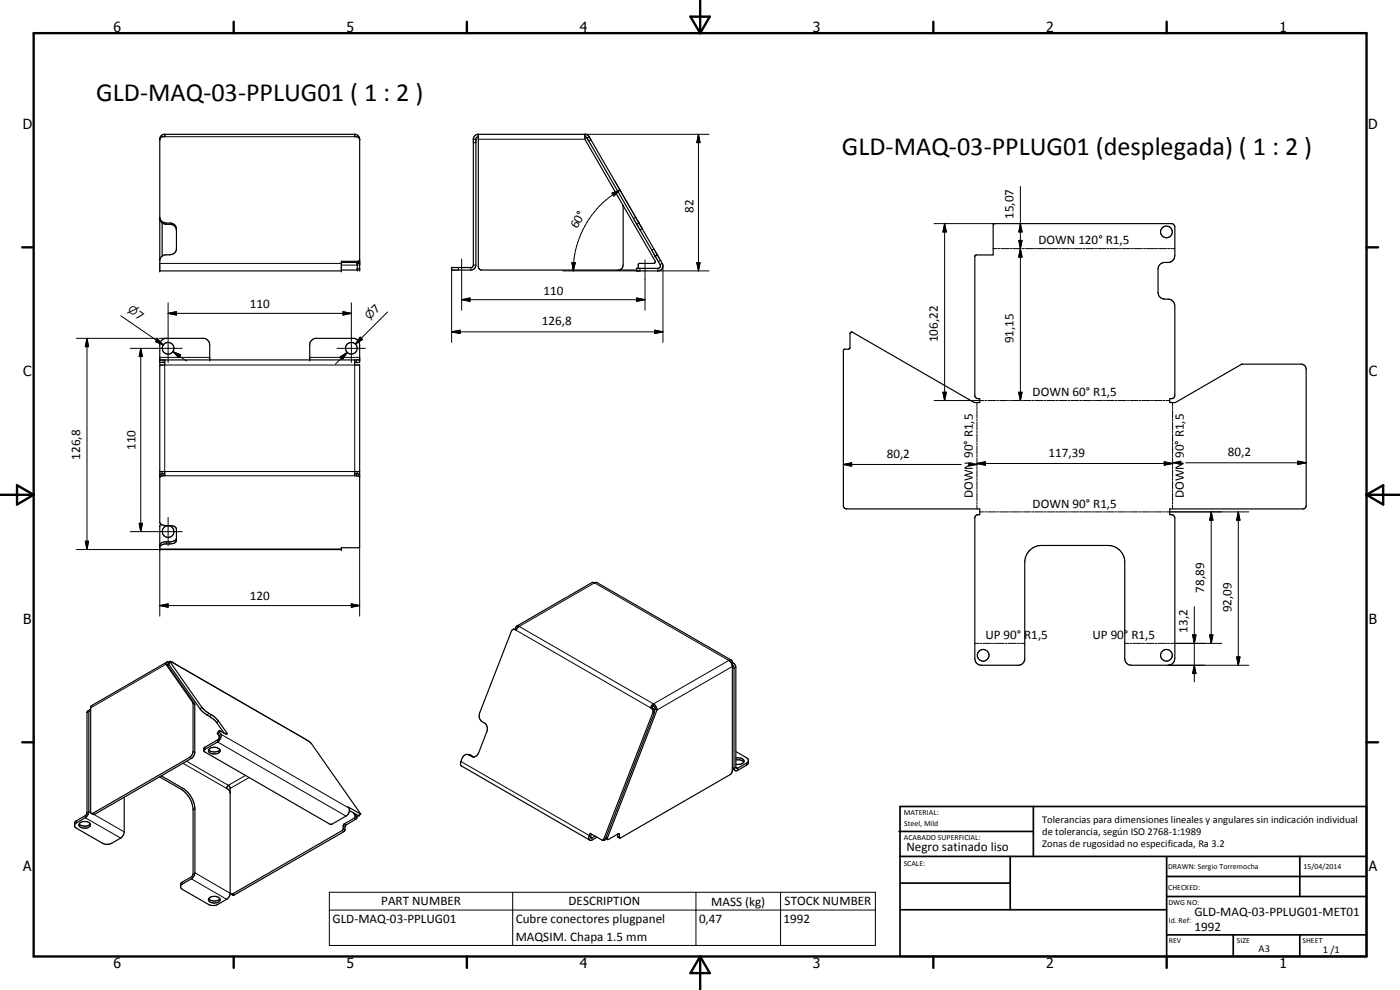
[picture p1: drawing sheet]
<svg xmlns="http://www.w3.org/2000/svg" width="420mm" height="297mm" viewBox="0 0 420 297" stroke-linecap="round" stroke-linejoin="round" font-family="sans-serif">
<g fill="none" stroke="#000" stroke-width=".35">
<path d="M49.4 40.3v.7a1.22 1.22 0 0 0-1.4 .7M106.5 40.3v.7a1.07 1.07 0 0 1 1.4 .9M142.1 41.8h.7M143.5 41l-.7 .6v38.2l-.2 .6-1 .6h-6.1v-.7h6l.6-.8v-38l.6-.9 .6-.3h32.5l1 .7M143.5 40.3v39.8l.4 .7 .4 .2h46.7M175.5 41l.7 .5 22 38.1-.1 .5-.5 .4h-6.6v.8h6.8a1.52 1.52 0 0 0 .9-2.3l-1.4-2.5M175.5 40.3v1.5l21.2 36.6-.2 .5-.3 .1h-4.4l-.3 .4v1.1M176.2 41.4h.1M176.8 41.1l15 25.8M176.8 41v.1M176.8 41l-.6 .4M48 65.8a2.04 2.04 0 0 0 1.9 1.5 2.45 2.45 0 0 1 2.9 1.1l.1 .6"/>
<path d="M48 65.4a2.04 2.04 0 0 0 1.9 1.5 2.88 2.88 0 0 1 2.3 .4l.6 .8 .1 .5v6.1a1.94 1.94 0 0 1-1.9 1.8 2.88 2.88 0 0 0-2.3 .3M48.7 76.8l-.7 1.1M48.7 66.9v9.9M107.2 78.7v2.3M107.2 79h.7M107.9 78.3l-.3 .4h-5.2M107.9 78l-.5 .4h-5v2.9h-54.4v-39.8l.6-.9 .5-.3 57.9 .1a1.49 1.49 0 0 1 .9 1.4v39.2h-5.5M186.9 61.5l.1 18-.2 .9-1 .6M191.1 67.3h.1M191.8 66.9h.1M191.8 66.9l-.7 .4M191.8 66.9l5.5 9.6"/>
<path d="M197.3 76.5l-.7 .3M255.2 99.8l.7-.1 36.5 21.1h1.6v-1.2l-1.1-.2-.3-.5v-42.1l.3-.3h5.2v-8.9l.2-.4 53.5-.1 .4 .2 .4 .8v8.7l-.1 .6-.7 .9a3.1 3.1 0 0 1-2.6 .5 1.98 1.98 0 0 0-1.7 2v7a2.23 2.23 0 0 0 3.1 1.9 2.07 2.07 0 0 1 2 2v26.9l-.4 .8-1.1 .2v1.2h1.7l20-11.5h18l.8 .4 .4 1v41.2l-.4 .6-.4 .2h-40.1v1.7l1.1 .2 .4 .8v42.2a2.09 2.09 0 0 1-2 2h-11.1a2 2 0 0 1-1.9-2v-28.9a5 5 0 0 0-5-5h-20a5 5 0 0 0-5.1 5v29.3a1.98 1.98 0 0 1-1.9 1.6h-11.1a2 2 0 0 1-1.9-2v-42.4l.5-.7 .9-.1v-1.7h-40.1l-.7-.6-.1-46.8 .3-.5 1.4-.1 .3-.3zM48 108h59.9M49.4 108v1.5h-1.4v47.4l.9 .7 3 .2 .9 .6 .1 3.8a1.52 1.52 0 0 1-1.6 1 4.1 4.1 0 0 0-2.9 .4l-.4 .4M62.9 108v-4.5a2.07 2.07 0 0 0-1.6-2h-11.7l-.7 .3-.7 .7-.2 .7v5.6h1.4M93 108v-4.5a2.07 2.07 0 0 1 1.6-2h11.7a2.07 2.07 0 0 1 1.6 2v5.3h-1.4M106.5 108v1.5h1.4v54.7l-5.5 .1v.6h-54.4v-7.1l.3-.5M48 141.5h1.4v1.2l-.9 .1-.5 .3M48.7 141.5v.6M48.7 142.1h.7M48.7 142.1l-.7 .4M106.5 142.1l.9 .1 .5 .4"/>
<path d="M107.2 141.5v.6M107.9 141.5h-1.4v1.2a1.26 1.26 0 0 1 1.4 .6M52.9 161.5a1.65 1.65 0 0 1-1.6 1.1h-2l-.9 .3-.4 .5M49.8 199.3l.5 .3M50.1 198.6l-22.8 13.4-.1 31.8 .3 .3 29.3-16.8 1.1-1.3v-14.9l-8.1-11.8M50.3 199.6l8.2 11.7v14.7l-.2 .6-.9 1-29 16.7-.4 .1-.6-.3M50.6 199.3l9.6 13.7 4.1 3 3 4M50.6 199.3l-.3 .3M50.8 198.7l-.7-.1-.3 .7M51 198.5l-.5 .6 .1 .2M51 198.4l9.7 14 4.5 3.5 2.9 4.3M51 198.4l.8 .4-.4-.3"/>
<path d="M51.6 198.6l41.5 24.2 15.1 21.4M154.3 188.8l.7 .1M154.8 188.6l-.2 .2M154.8 188.6l.3 .1M155.1 187.9l.7 .1-.5 .4-.4 .7a.78 .78 0 0 0-.8-.3 .78 .78 0 0 0-.6 .6l-9.5 24.5a2.45 2.45 0 0 0 1.6 3.2 2.3 2.3 0 0 1 .5 2.5l-2.5 6.3a1.64 1.64 0 0 1-2.8 .6l-.5-.1M155.1 187.9l-.3 .7M155.1 187.9l22.6-13.1h1.3l40.5 23.3M219.5 198.9l.3 1.1v31.2l-.3 .8-33.5 19.5M219.5 198.1l-.8 .1 .8 .7M219.5 198.1l.3 .7M219.7 199.3l.6 1v30.2l.3 .7M219.8 198.8a1.79 1.79 0 0 1 1 1.4l.1 30.3h.5l2.6-1.5 .6-.7"/>
<path d="M219.8 198.8l-.3 .1M26.9 213l-.7 .4-.1 .4v30.2l-.4 .6-3.1 1.9a1.53 1.53 0 0 0 0 1.7l8.1 4.8a3.1 3.1 0 0 0 2.9 0l2.8-1.7 .5-.6 .3-.8 .1-10.7M27.2 213h-.3l-.2 .5v30l-.3 1-.6 .7-3.1 1.8-.3 .6M65.7 219.3v.2a1.91 1.91 0 0 1-.4 3.1l-4 2.3v.7l37.7 21.7h.6l4.2-2.4a1.83 1.83 0 0 0 .7-2.8l3.7 2.1M65.7 219.3l-.5 .7a1.53 1.53 0 0 1 .5 1.6l-4.3 2.7-.2 .9M65.7 219.3l1.6 .7M67.3 220l.8 .2M195.2 212.3l.6 .5 .2 .9-14.9 38.2-.3 .2M195.2 212.3l.5 .1M195.7 212.4l.6 .5 .1 .4M196.1 211.8l.5 .9M196.1 211.2l.8 .8 .3 1"/>
<path d="M196.1 211.2v.6M196.1 211.8l-.4 .6M196.1 211.2l-.9 1.1M196.4 213.3v.6l-14.8 37.9-.2 .3h-.6M196.6 212.7l-.2 .6M196.6 212.7l.6 .3M197.2 213l-15 38.8 .4 .1 3-1.8 .3 .3 .1 1.1M47.9 233.1l6.5 3.8a8.3 8.3 0 0 1 3.5 5.7v19.7l-.3 .7-3.2 1.9-.2 .4 .1 1.1 .5 .5 7.8 4.5 1.2 .3 1.3-.2 3.1-1.8 .6-.6 .3-1.1M48.4 232.8l6.5 3.8a7.9 7.9 0 0 1 3.6 6.1v19.2a2.43 2.43 0 0 1-1.1 1.8l-2.6 1.5-.6 .7M62.6 224.9a2.3 2.3 0 0 0 3.4 0M62.8 224.7a2.06 2.06 0 0 1 3.3 .7 2.17 2.17 0 0 1-3.5-.1zM68.1 220.2h.1"/>
<path d="M69.1 237.8l-.3-.6-.8-.6 .5-1 .6 .8v31.6M140.3 226.4l.8 .1 1.2 .6M140.3 226.4a2.24 2.24 0 0 0-2.1 2.3v.7l.3 .4 38.5 22.3M219.8 230.7l.8 .5M220.8 225.5l3.2 1.8a1.36 1.36 0 0 1 0 2.3l-2.6 1.5-.8 .1M220.8 228a2.22 2.22 0 0 1 2.4 .7M220.8 227.5a1.66 1.66 0 0 1 2.5 1.1l-.9 .7h-1.6M23.8 247.1a2.16 2.16 0 0 1 3.4 .3 2.1 2.1 0 0 1-3.3 .7l-.2-.6zM23.8 247.2a2.25 2.25 0 0 0 3.3 0M104.9 243.2l2.8 1.6 .5-.6M105.9 243.8l.7 1-.1 .5-3.3 2-.4 1.9-33 19h-.6l-.1-.2M106.5 244.1l.6 .9v.4l-3.4 2.3-.2 1.3-.3 .6-32.9 18.9-.4 .1-.6-.3"/>
<path d="M177.5 250.2l-.3 .7 .2 .5 1.2-.5M179.1 251.2l-1.7 .9a.85 .85 0 0 1-.7-.5 .85 .85 0 0 1 .2-.9l.2-.7 3.7 2.1M181.8 251.6h.1M181.8 251.6l.5 .3M185.3 250.3l.1 .8 .6 .4M62.6 269.6a2.25 2.25 0 0 0 3.4 0M62.8 269.5a2.06 2.06 0 0 1 3.3 .6 2.17 2.17 0 0 1-3.5-.1zM69.1 267.8v.2"/>
<circle cx="350" cy="69.6" r="1.76"/>
<circle cx="50.5" cy="104.5" r="1.75"/>
<circle cx="105.4" cy="104.5" r="1.75"/>
<circle cx="50.5" cy="159.5" r="1.75"/>
<circle cx="295" cy="196.6" r="1.76"/>
<circle cx="350" cy="196.6" r="1.76"/>
</g>
<g fill="none" stroke="#000" stroke-width=".3">
<path d="M49.4 41h57.1M142.1 42.8h.7M143.5 41.8h32M175.5 40.3h37.3M177.3 41.9l-.6 .4M183.7 58l2.3-1-1.8 1.8zM184.5 54.3l8.2 14.3-.6 .4M186 57a28.1 28.1 0 0 0-14 24.3M209.6 40.3l.5 2.5h-1zM209.6 40.3v41M306.2 55.9v64.3M48 79h54.4"/>
<path d="M49.9 66.9v.4M51 66.9v.4M102.4 79.5h5.5M107.4 78.4v.3M138.5 77.8v15.3M142.1 79.5h.7M171.7 78.8h1l-.7 2.5zM190.8 65.2l-.7 .3M193.6 78v15.1M196.2 74.7l-.6 .4M198.3 78.1l-.7 .4M198.7 79l-.6 .4"/>
<path d="M199 79.8v22.9M209.1 78.8h1l-.5 2.5zM280.3 67.1h18.3M283.5 67.1l.5 2.5h-1zM283.5 67.1v53.1M298.1 74.6h1.2M299.5 74.6h.7M300.5 74.6h2.4M303.2 74.6h.6M304.1 74.6h2.4M305.8 72.1h.9l-.5 2.5zM306.2 67.1l.5 2.5h-.9z"/>
<path d="M306.2 74.6l.5 2.5h-1zM306.9 74.6h.5M307.8 74.6h2.4M310.5 74.6h.6M311.4 74.6h2.4M314.1 74.6h.6M315 74.6h2.4M317.7 74.6h.6M318.6 74.6h2.5M321.4 74.6h.6M322.3 74.6h2.4M325 74.6h.6"/>
<path d="M325.9 74.6h2.4M328.6 74.6h.7M329.6 74.6h2.4M332.3 74.6h.6M333.2 74.6h2.4M335.9 74.6h.6M336.8 74.6h2.4M339.5 74.6h.6M340.4 74.6h2.4M343.2 74.6h.6M344.1 74.6h2.4M346.8 74.6h.6"/>
<path d="M347.7 74.6h2.4M350.4 74.6h.7M351.4 74.6h1.2M36.3 94.7l12.7 8.8M50.4 94l2.5-.5v1zM50.4 90.8v18M50.4 94h55M102.9 93.5l2.5 .5-2.5 .5zM105.4 90.8v18M107.2 80.5h.7M116.3 93.6l-9.6 9.7M135.5 99.6l2.6-.5v1z"/>
<path d="M135.5 99.6h63.5M135.5 81v21.7M137.6 80.3v.7M138.5 89.9l2.5-.5v1zM138.5 89.9h55.1M141.3 80.3v.7M191 89.4l2.6 .5-2.6 .5zM192.1 80.5v.8h-23.2M196.5 99.1l2.5 .5-2.5 .5zM197.4 80.5v.8h15.4M22.9 101.5h24.5M26.1 101.5l.5 2.5h-1z"/>
<path d="M26.1 101.5v63.4M39.1 104.5h15.6M42.2 104.5l.5 2.5h-.9zM42.2 104.5v55M46.9 102.1l2.1 1.4M47.2 101.7l1.8 1.8-2.4-1zM47.8 101.5h2.1M48 107.2h14.9M48.9 108v.8M49.4 109.5h57.1v32h-57.1zM51.9 105.5l2.3 1-.5 .8zM51.9 105.5l4.1 2.8"/>
<path d="M93 107.2h14.9M101.2 104.5h8.5M102.1 107.1l2.1-1.4-1.4 2.2zM104.2 105.7l-3.5 3.6M107 108v.8M108.1 101.1l.7 .8-2.1 1.4zM283 117.7h1l-.5 2.5zM305.7 117.7h1l-.5 2.5zM253.1 139.4l2.5-.5v1zM253.1 139.4h35.4M280.3 120.2h14.9M290.7 138.9l2.5 .5-2.5 .5z"/>
<path d="M292.4 139.4h.8M292.4 139.2l.8 .2M293.2 139.1l2.5-.5v1zM293.2 120.8v1.1M293.2 122.2v.6M293.2 123.1v2.4M293.2 125.8v.6M293.2 126.7v2.3M293.2 129.3v.6M293.2 130.2v2.4M293.2 132.9v.6M293.2 133.8v2.3"/>
<path d="M293.2 136.4v.6M293.2 137.3v2.4M293.2 140v.6M293.2 139.4l-.8 .1M293.2 139.1h58.7M295.6 120.2h.5M296.4 120.2h2.4M299.1 120.2h.6M300 120.2h2.4M302.7 120.2h.6M303.6 120.2h2.3M306.2 120.2h.6"/>
<path d="M307.1 120.2h2.4M309.8 120.2h.6M310.7 120.2h2.3M313.3 120.2h.6M314.2 120.2h2.4M316.9 120.2h.6M317.8 120.2h2.4M320.5 120.2h.6M321.4 120.2h2.4M324.1 120.2h.5M324.9 120.2h2.4M327.6 120.2h.6"/>
<path d="M328.5 120.2h2.4M331.2 120.2h.6M332.1 120.2h2.3M334.7 120.2h.6M335.6 120.2h2.4M338.3 120.2h.6M339.2 120.2h2.3M341.8 120.2h.7M342.7 120.2h2.4M345.4 120.2h.6M346.3 120.2h2.4M349 120.2h.6"/>
<path d="M349.4 138.6l2.5 .5-2.5 .5zM349.9 120.2h1.2M351.9 138.9l2.5-.6v1.1zM351.9 138.9h.1M351.9 120.8v1.1M351.9 122.2v.6M351.9 123.1v2.4M351.9 125.8v.6M351.9 126.7v2.3M351.9 129.3v.6M351.9 130.2v2.4M351.9 132.9v.6"/>
<path d="M351.9 133.8v2.3M351.9 136.4v.6M351.9 137.3v2.4M351.9 140v.6M355.8 138.9h36.2M389.5 138.3l2.5 .6-2.5 .5zM39.1 159.5h15.6M41.8 157h.9l-.5 2.5zM48.9 142.1v.6M49.4 142.7h57.1M50.4 155.2v8.5M107 142.1v.6"/>
<path d="M293.2 140.9v2.4M293.2 143.6v.5M293.2 144.4v2.4M293.2 147.1v.6M293.2 148v2.4M293.2 150.7v.6M293.2 151.6v1.1M294 153.6h1.2M295.6 153.6h.5M296.4 153.6h2.4M299.1 153.6h.6M300 153.6h2.4"/>
<path d="M302.7 153.6h.6M303.6 153.6h2.3M306.2 153.6h.6M307.1 153.6h2.4M309.8 153.6h.6M310.7 153.6h2.3M313.3 153.6h.6M314.2 153.6h2.4M316.9 153.6h.6M317.8 153.6h2.4M320.5 153.6h.6M321.4 153.6h2.4"/>
<path d="M324.1 153.6h.5M324.9 153.6h2.4M327.6 153.6h.6M328.5 153.6h2.4M331.2 153.6h.6M332.1 153.6h2.3M334.7 153.6h.6M335.6 153.6h2.4M338.3 153.6h.6M339.2 153.6h2.3M341.8 153.6h.7M342.7 153.6h2.4"/>
<path d="M345.4 153.6h.6M346.3 153.6h2.4M349 153.6h.6M349.9 153.6h24.9M351.9 140.9v2.4M351.9 143.6v.5M351.9 144.4v2.4M351.9 147.1v.6M351.9 148v2.4M351.9 150.7v.6M351.9 151.6v1.1M363.5 153.6l.5 2.5h-1z"/>
<path d="M363.5 153.6v39.4M371.6 153.6l.5 2.5h-1zM371.6 153.6v46M22.9 164.9h25.1M25.6 162.4h1l-.5 2.5zM48 163.4h.1M49.9 162.6v.6M51 162.6v.6M102.4 164.7h-54.4v20.2M107.9 164.1v20.8M48 181.7l2.4-.5v1zM48 181.7h59.9"/>
<path d="M49.8 199.3l-22.6 13.1M50.7 199.4l-.4 .2M51.1 198.7l-.5 .6M51.8 198.8l40.3 23.2M105.4 181.2l2.5 .5-2.5 .5zM154.5 188.9h.5M154.9 189.1l40.3 23.2M155.8 188l22.6-13.1 40.3 23.3-22.6 13zM219.8 200l-22.6 13M220.1 199l-.5 .3M292.6 193h1.2M294.1 193h.6"/>
<path d="M295.1 193h2.4M297.9 193h.6M298.8 193h2.5M301.6 193h.6M302.5 193h2.5M305.4 193h.6M306.3 193h1.2M337.6 193h1.2M339.1 193h.7M340.1 193h2.4M342.8 193h.7M343.8 193h2.5"/>
<path d="M346.6 193h.6M347.5 193h2.5M350.3 193h.7M350.6 199.6h24.2M351.3 193h15.4M357.9 190.5h1l-.5 2.5zM358.4 199.6l.5 2.5h-1zM358.4 182v22.6M363 190.5h1l-.5 2.5zM371.1 197.1h1l-.5 2.5zM26.7 213.5l-.6 .3M57.8 210.7l.6 .4"/>
<path d="M57.9 211.1l.6 .3M60.6 212.2l-.5 .6M62.7 214l-.5 .6M63.4 214.4l-.5 .6M65.5 216.3l-.4 .5M65.9 219.8l-.5 .5M68 219.8l-.3 .4M195.5 212.6h.5M195.9 213.9h.5M220.8 200.2l-.5 .3M54.9 229l13.1 7.6M54.9 236.6l-.5 .3"/>
<path d="M56 228.4l12.5 7.2 5.2-2.9M56.8 227.3l.6 .3M57.9 225.5l.6 .3M61.5 224.2v.6M65.3 222v.6l38.5 22.3M65.7 220.8l.5-.5 38.6 22.2M74.7 233.3l-5.6 3.3M138.3 228.5l38.6 22.2M140.8 226.5l.5 .1M141.5 226.9l.4 .1M219.8 230.2l.5 .3 .5-.3 .6 .3v.6M224 229v.6"/>
<path d="M22.9 246.3v.6M25.6 244.7v.7l10.6 6.1M26.1 243.8l.6-.3 .5 .3M27.9 244l.5 .3M28.2 244.4l9.1 5.2M58.5 242.7l-.6 .3M102.6 249.2l.6 .4M103 248.6l.5 .3M103 247.8l.5 .3M103.3 247.2l.6 .3M106.3 245.5l.5 .3M106.6 244.7l.5 .3"/>
<path d="M108 244.1l-.4 .6M177.2 251.1l.5 .3M181.2 251.8h.4M181.9 251.2l.4 .3M185.3 250.9l.6 .3M185.5 250.2l.4 .2M54.8 264.6v.6M57.4 263.7l10.6 6.1M58.5 261.9l10.6 6.1M69.8 268.2l.5 .3M98.8 267.7h163.9v16h-163.9zM98.8 273h163.9"/>
<path d="M153.9 267.7v16M208.9 267.7v16M234.3 267.7v16"/>
</g>
<g fill="#000">
<circle cx="48" cy="41.8" r=".18"/>
<circle cx="49.4" cy="40.3" r=".18"/>
<circle cx="106.5" cy="40.3" r=".18"/>
<circle cx="107.9" cy="41.8" r=".18"/>
<circle cx="143.5" cy="40.3" r=".18"/>
<circle cx="175.5" cy="40.3" r=".18"/>
<circle cx="107.2" cy="79" r=".18"/>
<circle cx="107.9" cy="79" r=".18"/>
<circle cx="196.6" cy="76.8" r=".18"/>
<circle cx="197.3" cy="76.5" r=".18"/>
<circle cx="48" cy="81.3" r=".18"/>
<circle cx="102.4" cy="81.3" r=".18"/>
<circle cx="107.2" cy="81" r=".18"/>
<circle cx="107.9" cy="81" r=".18"/>
<circle cx="191" cy="81" r=".18"/>
<circle cx="48" cy="109.5" r=".18"/>
<circle cx="48" cy="108" r=".18"/>
<circle cx="48" cy="108.8" r=".18"/>
<circle cx="62.9" cy="108" r=".18"/>
<circle cx="93" cy="108" r=".18"/>
<circle cx="107.9" cy="108" r=".18"/>
<circle cx="48" cy="141.5" r=".18"/>
<circle cx="48" cy="164.9" r=".18"/>
<circle cx="102.4" cy="164.9" r=".18"/>
</g>
<g fill="none" stroke="#000" stroke-width=".71">
<path d="M10.1 9.9h400v277.1h-400zM70.1 6.5v3.4M140.1 6.5v3.4M207.2 5h5.8l-2.9 4.9zM210.1 0v9.9M280.1 6.5v3.4M350.1 6.5v3.4M6.7 74.2h3.4M410.1 74.2h3.5M.1 148.5h10M5.1 145.6l5 2.9-5 2.9zM410.1 148.5h10"/>
<path d="M410.1 148.5l5-2.9v5.8zM6.7 222.7h3.4M410.1 222.7h3.5M70.1 287v3.4M140.1 287v3.4M210.1 287v10M210.1 287l2.9 5h-5.8zM280.1 287v3.4M350.1 287v3.4"/>
</g>
<g fill="none" stroke="#000" stroke-width=".51">
<path d="M269.8 249.5h40.3M270.1 242h140v45h-140zM270.1 257h140M303.2 257v16M310.1 242v15M350.1 257v30M390.1 257v12M270.1 265h33.1M270.1 273h80M350.1 269h60M350.1 263h60M350.1 280.5h60"/>
<path d="M370.1 280.5v6.5M390.1 280.5v6.5"/>
</g>
<g fill="#000">
<path d="M183.7 58l2.3-1-1.8 1.8zM209.6 40.3l.5 2.5h-1zM171.7 78.8h1l-.7 2.5zM209.1 78.8h1l-.5 2.5zM283.5 67.1l.5 2.5h-1zM305.8 72.1h.9l-.5 2.5zM306.2 67.1l.5 2.5h-.9zM306.2 74.6l.5 2.5h-1zM50.4 94l2.5-.5v1zM102.9 93.5l2.5 .5-2.5 .5zM135.5 99.6l2.6-.5v1zM138.5 89.9l2.5-.5v1z"/>
<path d="M191 89.4l2.6 .5-2.6 .5zM26.1 101.5l.5 2.5h-1zM42.2 104.5l.5 2.5h-.9zM47.2 101.7l1.8 1.8-2.4-1zM51.9 105.5l2.3 1-.5 .8zM102.1 107.1l2.1-1.4-1.4 2.2zM108.1 101.1l.7 .8-2.1 1.4zM196.5 99.1l2.5 .5-2.5 .5zM283 117.7h1l-.5 2.5zM305.7 117.7h1l-.5 2.5zM253.1 139.4l2.5-.5v1zM290.7 138.9l2.5 .5-2.5 .5z"/>
<path d="M293.2 139.1l2.5-.5v1zM349.4 138.6l2.5 .5-2.5 .5zM351.9 138.9l2.5-.6v1.1zM389.5 138.3l2.5 .6-2.5 .5zM41.8 157h.9l-.5 2.5zM363.5 153.6l.5 2.5h-1zM371.6 153.6l.5 2.5h-1zM25.6 162.4h1l-.5 2.5zM48 181.7l2.4-.5v1zM105.4 181.2l2.5 .5-2.5 .5zM357.9 190.5h1l-.5 2.5zM363 190.5h1l-.5 2.5z"/>
<path d="M371.1 197.1h1l-.5 2.5zM358.4 199.6l.5 2.5h-1z"/>
</g>
<g font-size="7.9">
<text x="28.9" y="30.2">GLD-MAQ-03-PPLUG01 ( 1 : 2 )</text>
<text x="252.7" y="46.5">GLD-MAQ-03-PPLUG01 (desplegada) ( 1 : 2 )</text>
</g>
<g font-size="4.2">
<text x="34" y="9.6">6</text>
<text x="104" y="9.6">5</text>
<text x="174" y="9.6">4</text>
<text x="244" y="9.6">3</text>
<text x="314" y="9.6">2</text>
<text x="384" y="9.6">1</text>
<text x="6.8" y="38.7">D</text>
<text x="410.6" y="38.7">D</text>
<text x="7" y="112.9">C</text>
<text x="410.8" y="112.9">C</text>
<text x="7" y="187.1">B</text>
<text x="410.8" y="187.1">B</text>
<text x="7" y="261.4">A</text>
<text x="410.8" y="261.4">A</text>
<text x="34" y="290.4">6</text>
<text x="104" y="290.4">5</text>
<text x="174" y="290.4">4</text>
<text x="244" y="290.4">3</text>
<text x="314" y="290.4">2</text>
<text x="384" y="290.4">1</text>
</g>
<g font-size="3.9">
<text x="208.1" y="63.8" transform="rotate(-90 208.1 63.8)">82</text>
<text x="304.2" y="65.7" transform="rotate(-90 304.2 65.7)">15,07</text>
<text x="173.2" y="68.8" transform="rotate(-60 173.2 68.8)">60°</text>
<text x="311.6" y="73.3">DOWN 120° R1,5</text>
<text x="163.1" y="88.4">110</text>
<text x="40.5" y="95" transform="rotate(35 40.5 95)">7</text>
<text x="75" y="92.5">110</text>
<text x="112.9" y="94.1" transform="rotate(-45 112.9 94.1)">7</text>
<text x="162.6" y="97.5">126,8</text>
<text x="281.4" y="102.7" transform="rotate(-90 281.4 102.7)">106,22</text>
<text x="304.2" y="103" transform="rotate(-90 304.2 103)">91,15</text>
<text x="309.9" y="118.9">DOWN 60° R1,5</text>
<text x="24" y="137.9" transform="rotate(-90 24 137.9)">126,8</text>
<text x="40.7" y="135" transform="rotate(-90 40.7 135)">110</text>
<text x="266.1" y="137.3">80,2</text>
<text x="314.7" y="137">117,39</text>
<text x="368.5" y="136.8">80,2</text>
<text x="291.9" y="149.4" transform="rotate(-90 291.9 149.4)">DOWN 90° R1,5</text>
<text x="355.3" y="149.4" transform="rotate(-90 355.3 149.4)">DOWN 90° R1,5</text>
<text x="309.9" y="152.3">DOWN 90° R1,5</text>
<text x="361.4" y="177.8" transform="rotate(-90 361.4 177.8)">78,89</text>
<text x="75" y="180.1">120</text>
<text x="369.6" y="183.7" transform="rotate(-90 369.6 183.7)">92,09</text>
<text x="295.7" y="191.7">UP 90° R1,5</text>
<text x="327.9" y="191.7">UP 90° R1,5</text>
<text x="356.4" y="189.8" transform="rotate(-90 356.4 189.8)">13,2</text>
<text x="272" y="255.2">Negro satinado liso</text>
<text x="114.4" y="271.7">PART NUMBER</text>
<text x="170.6" y="271.7">DESCRIPTION</text>
<text x="213.5" y="271.8">MASS (kg)</text>
<text x="235.4" y="271.7">STOCK NUMBER</text>
<text x="358.5" y="275">GLD-MAQ-03-PPLUG01-MET01</text>
<text x="99.8" y="277">GLD-MAQ-03-PPLUG01</text>
<text x="154.8" y="277">Cubre conectores plugpanel</text>
<text x="209.8" y="277">0,47</text>
<text x="235.1" y="277">1992</text>
<text x="358.5" y="279.4">1992</text>
<text x="154.8" y="282.4">MAQSIM. Chapa 1.5 mm</text>
</g>
<g font-size="3.3">
<text x="38.2" y="93.4" transform="rotate(34 38.2 93.4)">n</text>
<text x="110.9" y="96.1" transform="rotate(-45 110.9 96.1)">n</text>
</g>
<g font-size="3.1">
<text x="312.7" y="246.8">Tolerancias para dimensiones lineales y angulares sin indicación individual</text>
<text x="312.7" y="250.4">de tolerancia, según ISO 2768-1:1989</text>
<text x="312.7" y="254">Zonas de rugosidad no especificada, Ra 3.2</text>
<text x="377.7" y="285.6">A3</text>
<text x="397" y="285.9">1 /1</text>
</g>
<g font-size="2.4">
<text x="271.2" y="244.4">MATERIAL:</text>
<text x="271.3" y="252">ACABADO SUPERFICIAL:</text>
<text x="271.4" y="247.9">Steel, Mild</text>
<text x="271.2" y="259.7">SCALE:</text>
<text x="350.6" y="260.8">DRAWN: Sergio Torremocha</text>
<text x="391.2" y="260.6">15/04/2014</text>
<text x="350.6" y="267">CHECKED:</text>
<text x="350.6" y="271.4">DWG NO:</text>
<text x="350.8" y="276.9">Id. Ref:</text>
<text x="350.8" y="282.8">REV</text>
<text x="371.2" y="282.9">SIZE</text>
<text x="390.9" y="282.9">SHEET</text>
</g>
</svg>
